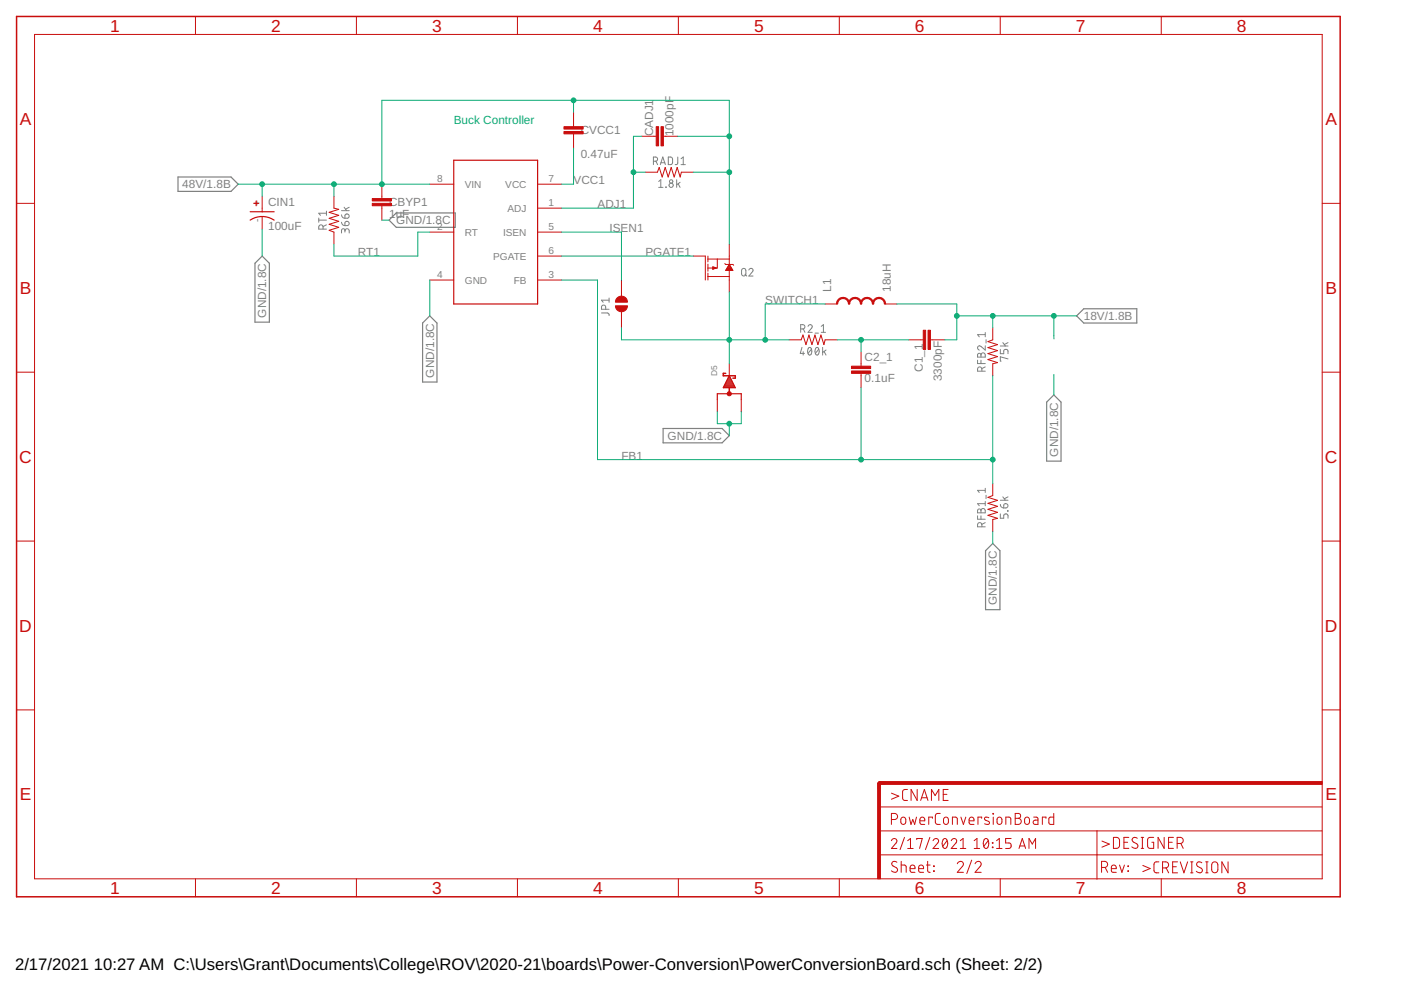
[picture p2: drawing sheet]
<svg xmlns="http://www.w3.org/2000/svg" width="297mm" height="210mm" viewBox="0 0 297 210" stroke-linecap="round" stroke-linejoin="round" font-family="sans-serif">
<g fill="none" stroke="#808080" stroke-width=".21">
<path d="M138.5 34.2h.5a.44 .44 0 0 0 .4-.5 .44 .44 0 0 0-.4-.4h-.5v1.6M139.1 34.2l.3 .7M139.7 38.5l.4-.4v1.6M139.7 39.7h.9M140 34.9l.5-1.6 .6 1.6M140.1 34.5h.8M141.2 39.6v.1zM141.7 33.3h.6l.3 .3v.9l-.3 .4h-.6zM143.5 38.1v1.6M143.7 33.3v1.4l-.5 .2M143.8 39l.4 .7M144.2 38.7l-.7 .5"/>
<path d="M144.4 34.9h.9M144.4 33.7l.5-.4v1.6M67.6 46.2v.9M67.6 46.7h1.6M68.5 48.6v-.5a.46 .46 0 0 0-.5-.4 .46 .46 0 0 0-.4 .4v.5h1.6M69.2 47.7l-.7 .3M69.2 45.2h-1.6l.3 .5M69.2 44.8v.9M72.4 47.1l.3 .6 .4 .1M72.4 45.6l.3 .5 .4 .2M72.4 44.7h1.6M73 43.9l.5 .8"/>
<path d="M73.1 49a.46 .46 0 0 1 .5-.5 .46 .46 0 0 1 .4 .5v.4M73.1 49.2v-.3a.36 .36 0 0 0-.3-.4 .36 .36 0 0 0-.4 .4v.5M73.2 47a.47 .47 0 0 1 .8 .2 .47 .47 0 0 1-.4 .6h-.5zM73.2 45.5a.46 .46 0 0 1 .8 .1 .46 .46 0 0 1-.4 .7h-.5zM74 43.9l-.7 .4M157.4 57l.3-.1 .3 .1 .1 1.1a.46 .46 0 0 1-.4 .4 .46 .46 0 0 1-.5-.4zM157.9 58.2l.4 .3M158.8 57.3a.44 .44 0 0 1 .6-.4 .44 .44 0 0 1 .1 .7l-.7 .9h.9M127.5 66.4h1.4l.2 .5M128.4 65.6v-.5a.44 .44 0 0 0-.4-.4 .44 .44 0 0 0-.5 .4v.5h1.6M129.1 63.2v.9M129.1 63.6h-1.6l.4 .5"/>
<path d="M169.8 69.7h.4a.46 .46 0 0 0 .5-.4 .46 .46 0 0 0-.5-.5h-.4v1.7M170 73.7l-.3 1.2h.9M170.3 74.6v.7M170.3 69.7l.4 .8M171.3 69.2a.44 .44 0 0 1 .6-.3 .44 .44 0 0 1 .2 .7l-.8 .9h.9M171.4 73.8l.3-.1a.97 .97 0 0 1 0 1.6 1.02 1.02 0 0 1-.3-1.5zM172 74l-.7 .9M172.8 70.6h.7M173 73.8l.1-.1a.8 .8 0 0 1 .7 .5 .8 .8 0 0 1-.3 .9l-.3 .2a1.02 1.02 0 0 1-.2-1.5zM173.6 74l-.7 .9M174.1 70.5h.9M174.1 69.2l.5-.4v1.7"/>
<path d="M174.4 73.7v1.6M174.7 74.5l.4 .8M175.1 74.2l-.7 .5M207.3 76.4v.7h1.6M207.4 75l.4-.1 .2 .4a.46 .46 0 0 1 .4-.5 .46 .46 0 0 1 .5 .5v.4h-1.6zM208 75.3v.4M208 76.4v.7M208.2 78.7v-.5a.46 .46 0 0 0-.5-.4 .46 .46 0 0 0-.4 .4v.5h1.6M208.9 73.3v.9l-.9-.8a.45 .45 0 0 0-.7 .2 .45 .45 0 0 0 .3 .6M208.9 70.5v.9M208.9 77.8l-.7 .3M208.9 71h-1.6l.3 .4"/>
<path d="M209.1 72v.7M212.1 74.1v.9h.7v-.6a.46 .46 0 0 1 .5-.3 .46 .46 0 0 1 .4 .3v.6M212.1 73.4h1.6M212.6 72.6l.6 .8M213.7 76.1l-1.6-.5v1h.2M213.7 72.6l-.8 .4M207.3 109.4v.7h1.6M207.4 108l.4-.1 .2 .4a.46 .46 0 0 1 .4-.5 .46 .46 0 0 1 .5 .5v.4h-1.6zM208 108.3v.4M208 109.4v.7M208.2 111.7v-.4a.46 .46 0 0 0-.5-.5 .46 .46 0 0 0-.4 .5v.4h1.6M208.9 106.8h-1.6l.3 .4"/>
<path d="M208.9 110.8l-.7 .4M208.9 103.5v.9M208.9 106.3v.9M208.9 104h-1.6l.3 .4M209.1 105v.7M212.1 109v.9h.7v-.6a.46 .46 0 0 1 .5-.3 .46 .46 0 0 1 .4 .3v.6M212.1 107l.1 .4 .6 .3M212.1 106.1h1.6M212.6 105.3l.6 .8M212.9 106.9a.47 .47 0 0 1 .8 .2 .47 .47 0 0 1-.4 .6h-.5zM213.6 108.3l.1 .1zM213.7 105.3l-.8 .4"/>
<circle cx="142.3" cy="39.3" r=".45"/>
<circle cx="142.3" cy="38.5" r=".36"/>
</g>
<path d="M37.7 37.5h11.3l1.5 1.6-1.5 1.5h-11.3zM55.6 54.3l1.5 1.5v12.5h-3v-12.5zM84 45.1h12.5v3.1h-12.5l-1.5-1.5zM91.1 67l1.5 1.5v12.5h-3v-12.5zM228.3 67l1.5-1.5h11.2v3h-11.2zM140.6 90.8h12.5l1.5 1.6-1.5 1.5h-12.5zM223.4 83.7l1.6 1.6v12.5h-3.1v-12.5zM210.5 115.2l1.5 1.6v12.5h-3v-12.5z" fill="none" stroke="#808080" stroke-width=".25"/>
<g fill="#c90d0c" stroke="#c90d0c" stroke-width=".21">
<path d="M186.1 166h.6v20.3h-.6z"/>
<path d="M186.4 165.7h93.9v.6h-93.9z"/>
<path d="M119.6 27.9h4v.5h-4z"/>
<path d="M119.6 26.9h4v.5h-4z"/>
<path d="M78.9 43.1h4.1v.5h-4.1z"/>
<path d="M78.9 42.1h4.1v.5h-4.1z"/>
<path d="M140.1 26.9h.6v4h-.6z"/>
<path d="M139.1 26.9h.5v4h-.5z"/>
<path d="M195.7 70h.6v4.1h-.6z"/>
<path d="M196.8 70h.5v4.1h-.5z"/>
<path d="M180.5 78.7h4.1v.5h-4.1z"/>
<path d="M180.5 77.6h4.1v.5h-4.1z"/>
</g>
<g fill="none" stroke="#c90d0c" stroke-width=".21">
<path d="M7.3 7.3h273v179h-273zM41.4 3.5v3.8M75.6 3.5v3.8M109.7 3.5v3.8M143.8 3.5v3.8M177.9 3.5v3.8M212.1 3.5v3.8M246.2 3.5v3.8M81 39.1v3M91.1 39.1h5.1M114 39.1h5.1M121.6 23.8v3.1"/>
<path d="M121.6 28.4v3M136.1 28.9h3M136.8 36.5h2.6l.4-1 .6 2 .6-2 .7 2 .6-2 .6 2 .7-2 .6 2 .3-1h2.5M140.7 28.9h3M3.5 43.1h3.8M55.6 41.6v3.3M55.6 46v2.6M70.8 41.6v2.5l1 .3-2 .6 2 .7-2 .6 2 .6-2 .7 2 .6-2 .6 1 .4v2.6M81 43.6v3.1M91.1 49.2h5.1M91.1 59.4h5.1M114 54.3h5.1"/>
<path d="M114 49.2h5.1M114 44.1h5.1M114 59.4h5.1M131.8 59.4v3.4M147 54.3h2.5v5.1M150.1 54.3v1.2M150.1 56v1.5M150.1 57.9v1.5M150.1 54.9h4.5M150.1 58.6h4.5M151.1 57h.2M151.1 56.9h.5"/>
<path d="M151.1 56.8h.7M151.1 56.7h.3M151.1 56.6l.8 .2-.8 .3zM152.1 54.9v1.9h-2M153.7 55.9l.2 .2h1.5l.2 .1M153.9 57.3h1.4M154 57.1h1.3M154 57h1.2M154.1 56.9h1M154.2 56.8h.8M154.2 56.7h.8M154.3 56.6h.6"/>
<path d="M154.4 56.4h.4M154.5 56.3h.3M154.5 56.2h.2M154.6 51.8v4.2M154.6 57.4v4.5M154.6 56.1l.8 1.2h-1.5zM154.6 56.1h.1M280.3 43.1h3.8M3.5 78.9h3.8M131.8 66.1v3.4M154.6 77.1v2.6M167.3 72.1h2.6l.3-1.1 .7 2.1 .6-2.1 .6 2.1 .7-2.1 .6 2.1 .7-2.1 .6 2.1 .2-1h2.6"/>
<path d="M174.9 64.5h2.6M182.6 74.6v3M182.6 79.2v3M187.6 64.5h2.6M192.7 72.1h3M197.3 72.1h3M210.5 69.5v2.6l-1 .3 2 .7-2 .6 2 .6-2 .7 2 .6-2 .6 2 .7-1 .2v2.6M280.3 78.9h3.8M152.1 84.8v2.5M157.2 84.8v2.5M3.5 114.7h3.8M210.5 102.5v2.6l-1 .4 2 .6-2 .6 2 .7-2 .6 2 .6-2 .7 2 .6-1 .3v2.5"/>
<path d="M280.3 114.7h3.8M3.5 150.5h3.8M280.3 150.5h3.8M186.4 176.2h93.9M186.4 171.1h93.9M189 173.8h.7a.65 .65 0 0 0 .6-.7 .65 .65 0 0 0-.6-.6h-.7v2.3M189 178.2a.58 .58 0 0 1 .8-.4 .58 .58 0 0 1 .2 .9l-1 1.2h1.2M189 168.2l1.6 .6-1.6 .7M191.1 173.4l.3-.2 .5 .2 .1 .9a.53 .53 0 0 1-.5 .5 .53 .53 0 0 1-.5-.5zM191.8 177.5l-1 2.6M192.4 167.4h-.7l-.3 .5 .1 1.6 .2 .2h.7M192.4 179.9h1.2"/>
<path d="M192.4 178.2l.6-.4v2.1M192.8 173.2l.3 1.6 .4-1 .4 1 .4-1.6M194.4 178v-.2h1.1l-.5 2.1M194.5 167.4v2.3l-1.3-2.3v2.3M195 174h1.1a.55 .55 0 0 0-.4-.7 .55 .55 0 0 0-.7 .5l.2 .9 .9 .1M195.2 169.7l.8-2.3 .7 2.3M195.4 169.1h1.2M197.1 177.5l-.9 2.6M197.5 169.7v-2.3l.8 1.3 .8-1.3v2.3M197.7 173.5v-.3h-.8v1.6M197.8 178.2a.59 .59 0 0 1 .9-.4 .59 .59 0 0 1 .1 .9l-1 1.2h1.2M199.3 172.5h-.5a.51 .51 0 0 0-.5 .5l.1 1.6 .3 .2h.6"/>
<path d="M200 168.4h.8M200 177.9l.2-.1a.88 .88 0 0 1 .7 1.3v.3a.51 .51 0 0 1-.6 .5 .51 .51 0 0 1-.5-.5v-.8zM200.3 173.3l.4-.1a.92 .92 0 0 1 .1 1.5l-.3 .1a.92 .92 0 0 1-.2-1.5zM200.8 178.2l-.9 1.2M201 167.4h-1v2.3h1M201.7 178.2a.58 .58 0 0 1 .8-.4 .58 .58 0 0 1 .2 .9l-1 1.2h1.1M201.9 174.8v-1.6l.9 .2 .2 1.4M203.6 179.9h1.2M203.6 178.2l.6-.4v2.1M203.7 173.2l.6 1.6 .5-1.6M205.5 174h1a.55 .55 0 0 0-.3-.7 .55 .55 0 0 0-.7 .5l.1 .9 .9 .1M206.5 179.9h1.2"/>
<path d="M206.5 178.2l.6-.4v2.1M208.1 173.5v-.3h-.8v1.6M208.7 177.9l.2-.1a.86 .86 0 0 1 .7 1.3 .6 .6 0 0 1-.5 .8 .6 .6 0 0 1-.6-.8v-.5zM209.5 178.2l-.9 1.2M209.7 173.4l-.8-.1-.2 .2 .1 .3 .9 .4v.5l-.3 .1-.7-.1M210.4 178.7l.1 .1zM210.4 179.6l.1 .1zM210.5 172.5l.2 .1zM210.6 173.2v1.6M211.3 179.9h1.1M211.3 178.2l.6-.4v2.1M211.5 173.4l.3-.2 .5 .2 .1 .9a.52 .52 0 0 1-.5 .5 .52 .52 0 0 1-.5-.5z"/>
<path d="M213.3 174.8v-1.6l.9 .2 .1 1.4M214.4 177.8h-1.2v.9h.7a.59 .59 0 0 1 .5 .6 .59 .59 0 0 1-.5 .6h-.7M215.2 172.5h.7a.52 .52 0 0 1 .5 .5 .52 .52 0 0 1-.5 .5 .65 .65 0 0 1 .6 .6 .65 .65 0 0 1-.6 .7h-.7zM215.2 173.5h.7M216 179.9l.7-2.1 .7 2.1M216.2 179.4h1.1M217.4 173.4l.4-.2a.92 .92 0 0 1 .2 1.5l-.3 .1-.4-.3zM218.2 179.9v-2.1l.7 1.2 .7-1.2v2.1M219.2 173.2l.6 .1 .2 .2 .1 1.3h-.6a.46 .46 0 0 1-.5-.5 .46 .46 0 0 1 .5-.4h.6M221.8 173.5v-.3h-.8v1.6M223.4 172.5v2.3h-.8l-.2-.2v-1.1l.2-.2 .8-.1M232.6 176.2v10.2"/>
<path d="M233.6 178.3l1.6 .7-1.6 .6M236.1 177.5l.8 .1 .4 .4v1.4l-.4 .5h-.8zM238.3 178.6h.8M239.3 177.5h-1v2.4h1M241.1 177.7a.58 .58 0 0 0-.8-.1 .58 .58 0 0 0 0 .9l.7 .4a.54 .54 0 0 1 .2 .7 .54 .54 0 0 1-.7 .2l-.5-.2M242 177.5h.5M242 179.9h.5M242.2 177.5v2.4M244.6 177.5l-1 .1-.2 .3-.1 1.5 .2 .4 1.1 .1v-1.3h-.4M246.8 177.5v2.4l-1.3-2.4v2.4M247.8 178.6h.7M248.8 177.5h-1v2.4h1"/>
<path d="M249.6 178.8h.6a.65 .65 0 0 0 .7-.6 .65 .65 0 0 0-.7-.7h-.6v2.4M250.4 178.8l.5 1.1M41.4 186.3v3.8M75.6 186.3v3.8M109.7 186.3v3.8M143.8 186.3v3.8M177.9 186.3v3.8M186.4 181.3h93.9M190.2 182.8a.58 .58 0 0 0-.9-.1 .58 .58 0 0 0 0 .9l.7 .4a.58 .58 0 0 1 .1 .9 .58 .58 0 0 1-.9-.1l-.2-.2M191.1 183.4l.9 .1 .1 1.5M191.1 182.6v2.4M193 184.2h1a.54 .54 0 0 0-.4-.8 .54 .54 0 0 0-.6 .5l.1 .9 .9 .2"/>
<path d="M194.8 184.2h1a.54 .54 0 0 0-.4-.8 .54 .54 0 0 0-.6 .5l.1 .9 .9 .2M196.4 183.4h.8M196.7 182.6v2.1l.5 .3M197.9 183.6l.2 .1zM197.9 184.6l.2 .2zM203 183.1a.64 .64 0 0 1 .9-.5 .64 .64 0 0 1 .2 1.1l-1.1 1.3h1.3M206 182.4l-1 2.8M206.7 183.1a.64 .64 0 0 1 1-.5 .64 .64 0 0 1 .1 1.1l-1.1 1.3h1.3M212.1 186.3v3.8M233.6 183.9h.6a.65 .65 0 0 0 .6-.6 .65 .65 0 0 0-.6-.7h-.6v2.4M234.3 183.9l.5 1.1M235.6 184.2h1.1a.54 .54 0 0 0-.4-.8 .54 .54 0 0 0-.7 .5l.1 .9 1 .2"/>
<path d="M237.4 183.4l.5 1.6 .5-1.6M239.1 184.6l.2 .2zM239.1 183.6l.2 .1zM242.3 183.5l1.6 .6-1.6 .7M245.7 182.7l-.7 .1-.3 .4 .1 1.6 .2 .2 .7 .1M246.2 186.3v3.8M246.5 184h.6a.65 .65 0 0 0 .7-.6 .65 .65 0 0 0-.7-.7h-.6v2.4M247.2 184l.6 1.1M248.6 183.8h.8M249.7 182.7h-1.1v2.4h1.1M250.2 182.7l.8 2.4 .8-2.4M252.4 185.1h.5"/>
<path d="M252.4 182.7h.5M252.7 182.7v2.4M254.8 182.9a.58 .58 0 0 0-.9-.1 .58 .58 0 0 0 .1 .9l.7 .4a.58 .58 0 0 1 0 .9 .58 .58 0 0 1-.8-.1l-.3-.2M255.6 185.1h.5M255.6 182.7h.5M255.9 182.7v2.4M257 183a.66 .66 0 0 1 .8-.2 .66 .66 0 0 1 .4 .6v1a.66 .66 0 0 1-.6 .7 .66 .66 0 0 1-.7-.7zM260.4 182.7v2.4l-1.3-2.4v2.4"/>
</g>
<path d="M187.6 166h-1.2v1.3" fill="none" stroke="#c90d0c" stroke-width=".61"/>
<path d="M3.5 3.5h280.6v186.6h-280.6zM153.9 79.2h-.5v.5h2.5v.5h-.5M154.6 82.2v1.3" fill="none" stroke="#c90d0c" stroke-width=".32"/>
<g fill="none" stroke="#c90d0c" stroke-width=".25">
<path d="M96.2 34h17.8v30.5h-17.8zM53 46.7a4.6 4.6 0 0 1 5.1 0M53 44.9h5.1M53.8 43.1h1M54.3 42.6v1M154.5 79.9h.2M154.6 79.7l1.3 2.5h-2.5zM154.6 79.7h.1M152.1 84.8v-1.3h5.1v1.3M153.4 82.1h2.5M153.5 81.9h2.2M153.6 81.7h2"/>
<path d="M153.7 81.4h1.8M153.8 81.2h1.6M153.9 81h1.4M154.1 80.8h1.1M154.2 80.6h.9M154.3 80.3h.7M154.4 80.1h.4"/>
</g>
<g fill="#c90d0c" stroke="#c90d0c" stroke-width=".21">
<path d="M154.4 83.1a.45 .45 0 0 1 .6 .2 .45 .45 0 0 1-.3 .6 .45 .45 0 0 1-.5-.4l.4-.1 .1 .1h-.5z" fill-rule="evenodd"/>
<path d="M177.8 63.5l.5-.4h.5v.2l-.6 .1-.4 .3-.2 .8h-.2v-.5z" fill-rule="evenodd"/>
<path d="M178.8 63.1a1.37 1.37 0 0 1 1.3 1.4h-.2l-.3-.8-.4-.3-.4-.1z" fill-rule="evenodd"/>
<path d="M180.3 63.5l.5-.4h.5v.2l-.5 .1-.4 .3-.3 .8h-.2l.1-.5z" fill-rule="evenodd"/>
<path d="M181.3 63.1a1.37 1.37 0 0 1 1.4 1.4h-.3l-.2-.8-.4-.3-.5-.1z" fill-rule="evenodd"/>
<path d="M182.8 63.5l.6-.4h.4v.2l-.5 .1-.4 .3-.2 .8h-.3l.1-.5z" fill-rule="evenodd"/>
<path d="M183.8 63.1a1.41 1.41 0 0 1 1.4 1.4h-.2l-.3-.8-.4-.3-.5-.1z" fill-rule="evenodd"/>
<path d="M185.4 63.5l.5-.4h.5v.2l-.5 .1-.4 .3-.3 .8h-.2v-.5z" fill-rule="evenodd"/>
<path d="M186.4 63.1a1.37 1.37 0 0 1 1.3 1.4h-.2l-.2-.8-.4-.3-.5-.1z" fill-rule="evenodd"/>
<path d="M130.9 63.1a1.27 1.27 0 0 1 1.4-.2 1.27 1.27 0 0 1 .7 1.2h-2.5l.1-.5z" fill-rule="evenodd"/>
<path d="M130.5 64.8h2.5a1.27 1.27 0 0 1-1.2 1.3 1.27 1.27 0 0 1-1.3-1.3z" fill-rule="evenodd"/>
</g>
<g fill="none" stroke="#0dab76" stroke-width=".21">
<path d="M50.5 39.1h40.6M55.6 39.1v2.5M70.8 39.1v2.5M81 39.1v-17.8h73.6v30.5M121.6 31.4v7.7h-2.5M121.6 21.3v2.5M134.3 36.5h2.5M136.1 28.9h-1.8v15.2h-15.2M143.7 28.9h10.9M147 36.5h7.6M55.6 48.6v5.7M81 46.7h1.5"/>
<path d="M91.1 59.4v7.6M91.1 49.2h-2.5v5.1h-17.8v-2.5M119.1 49.2h12.7v10.2M119.1 54.3h27.9M119.1 59.4h7.6v38.1h83.8M131.8 69.5v2.6h35.5M154.6 61.9v15.2M174.9 64.5h-12.7v7.6M177.5 72.1h15.2M182.6 72.1v2.5M190.2 64.5h12.7v7.6h-2.6M202.9 67h25.4"/>
<path d="M210.5 67v2.5M210.5 79.7v22.8M223.4 67l.1 4.9M223.5 79.5l-.1 4.2M152.1 87.3v2.5h5.1v-2.5M154.6 89.8v2.6M182.6 82.2v15.3M210.5 112.7v2.5"/>
</g>
<g fill="#0dab76" stroke="#0dab76" stroke-width=".21">
<circle cx="154.6" cy="89.8" r=".51"/>
<circle cx="55.6" cy="39.1" r=".51"/>
<circle cx="70.8" cy="39.1" r=".51"/>
<circle cx="81" cy="39.1" r=".51"/>
<circle cx="154.6" cy="28.9" r=".51"/>
<circle cx="121.6" cy="21.3" r=".51"/>
<circle cx="154.6" cy="36.5" r=".51"/>
<circle cx="182.6" cy="72.1" r=".51"/>
<circle cx="202.9" cy="67" r=".51"/>
<circle cx="210.5" cy="67" r=".51"/>
<circle cx="223.4" cy="67" r=".51"/>
<circle cx="134.3" cy="36.5" r=".51"/>
<circle cx="154.6" cy="72.1" r=".51"/>
<circle cx="162.2" cy="72.1" r=".51"/>
<circle cx="210.5" cy="97.5" r=".51"/>
<circle cx="182.6" cy="97.5" r=".51"/>
</g>
<g font-size="3.7" fill="#c90d0c">
<text x="23.4" y="6.7">1</text>
<text x="57.5" y="6.7">2</text>
<text x="91.6" y="6.7">3</text>
<text x="125.7" y="6.7">4</text>
<text x="159.9" y="6.7">5</text>
<text x="194" y="6.7">6</text>
<text x="228.1" y="6.7">7</text>
<text x="262.2" y="6.7">8</text>
<text x="4.2" y="26.5">A</text>
<text x="281" y="26.5">A</text>
<text x="4.2" y="62.3">B</text>
<text x="281" y="62.3">B</text>
<text x="4.1" y="98.1">C</text>
<text x="280.9" y="98.1">C</text>
<text x="4.1" y="133.9">D</text>
<text x="280.9" y="133.9">D</text>
<text x="4.2" y="169.7">E</text>
<text x="281" y="169.7">E</text>
<text x="23.4" y="189.5">1</text>
<text x="57.5" y="189.5">2</text>
<text x="91.6" y="189.5">3</text>
<text x="125.7" y="189.5">4</text>
<text x="159.9" y="189.5">5</text>
<text x="194" y="189.5">6</text>
<text x="228.1" y="189.5">7</text>
<text x="262.2" y="189.5">8</text>
</g>
<g font-size="3.5">
<text x="3.2" y="205.7">2/17/2021</text>
<text x="19.9" y="205.7">10:27 AM C:\Users\Grant\Documents\College\ROV\2020-21\boards\Power-Conversion\PowerConversionBoard.sch (Sheet: 2/2)</text>
</g>
<text font-size="2.5" fill="#0dab76" x="96.2" y="26.4">Buck Controller</text>
<g font-size="2.5" fill="#808080">
<text x="123.1" y="28.5">CVCC1</text>
<text x="138.5" y="28.9" transform="rotate(-90 138.5 28.9)">CADJ1</text>
<text x="142.8" y="28.9" transform="rotate(-90 142.8 28.9)">1000pF</text>
<text x="123.1" y="33.6">0.47uF</text>
<text x="38.6" y="39.9">48V/1.8B</text>
<text x="121.6" y="39">VCC1</text>
<text x="56.8" y="43.7">CIN1</text>
<text x="82.5" y="46.3">1uF</text>
<text x="82.5" y="43.7">CBYP1</text>
<text x="84" y="47.6">GND/1.8C</text>
<text x="126.7" y="44.1">ADJ1</text>
<text x="56.8" y="48.8">100uF</text>
<text x="129.2" y="49.2">ISEN1</text>
<text x="75.9" y="54.3">RT1</text>
<text x="136.8" y="54.3">PGATE1</text>
<text x="162.2" y="64.4">SWITCH1</text>
<text x="176.2" y="61.9" transform="rotate(-90 176.2 61.9)">L1</text>
<text x="188.9" y="61.9" transform="rotate(-90 188.9 61.9)">18uH</text>
<text x="56.5" y="67.3" transform="rotate(-90 56.5 67.3)">GND/1.8C</text>
<text x="229.8" y="67.9">18V/1.8B</text>
<text x="183.3" y="76.5">C2_1</text>
<text x="92" y="80" transform="rotate(-90 92 80)">GND/1.8C</text>
<text x="183.3" y="81.1">0.1uF</text>
<text x="195.6" y="78.8" transform="rotate(-90 195.6 78.8)">C1_1</text>
<text x="199.7" y="80.8" transform="rotate(-90 199.7 80.8)">3300pF</text>
<text x="141.6" y="93.3">GND/1.8C</text>
<text x="131.8" y="97.5">FB1</text>
<text x="224.3" y="96.8" transform="rotate(-90 224.3 96.8)">GND/1.8C</text>
<text x="211.4" y="128.3" transform="rotate(-90 211.4 128.3)">GND/1.8C</text>
</g>
<g font-size="2.1" fill="#808080">
<text x="92.7" y="38.7">8</text>
<text x="98.5" y="39.8">VIN</text>
<text x="107.1" y="39.8">VCC</text>
<text x="116.3" y="38.7">7</text>
<text x="55.2" y="47.1" transform="rotate(-90 55.2 47.1)">-</text>
<text x="55.2" y="43.8" transform="rotate(-90 55.2 43.8)">+</text>
<text x="107.6" y="44.9">ADJ</text>
<text x="116.3" y="43.8">1</text>
<text x="92.7" y="48.9">2</text>
<text x="98.5" y="50">RT</text>
<text x="106.7" y="50">ISEN</text>
<text x="116.3" y="53.9">6</text>
<text x="116.3" y="48.9">5</text>
<text x="92.7" y="59">4</text>
<text x="104.6" y="55">PGATE</text>
<text x="116.3" y="59">3</text>
<text x="98.5" y="60.1">GND</text>
<text x="108.9" y="60.1">FB</text>
</g>
<text font-size="1.8" fill="#808080" x="152.1" y="79.7" transform="rotate(-90 152.1 79.7)">D5</text>
</svg>
